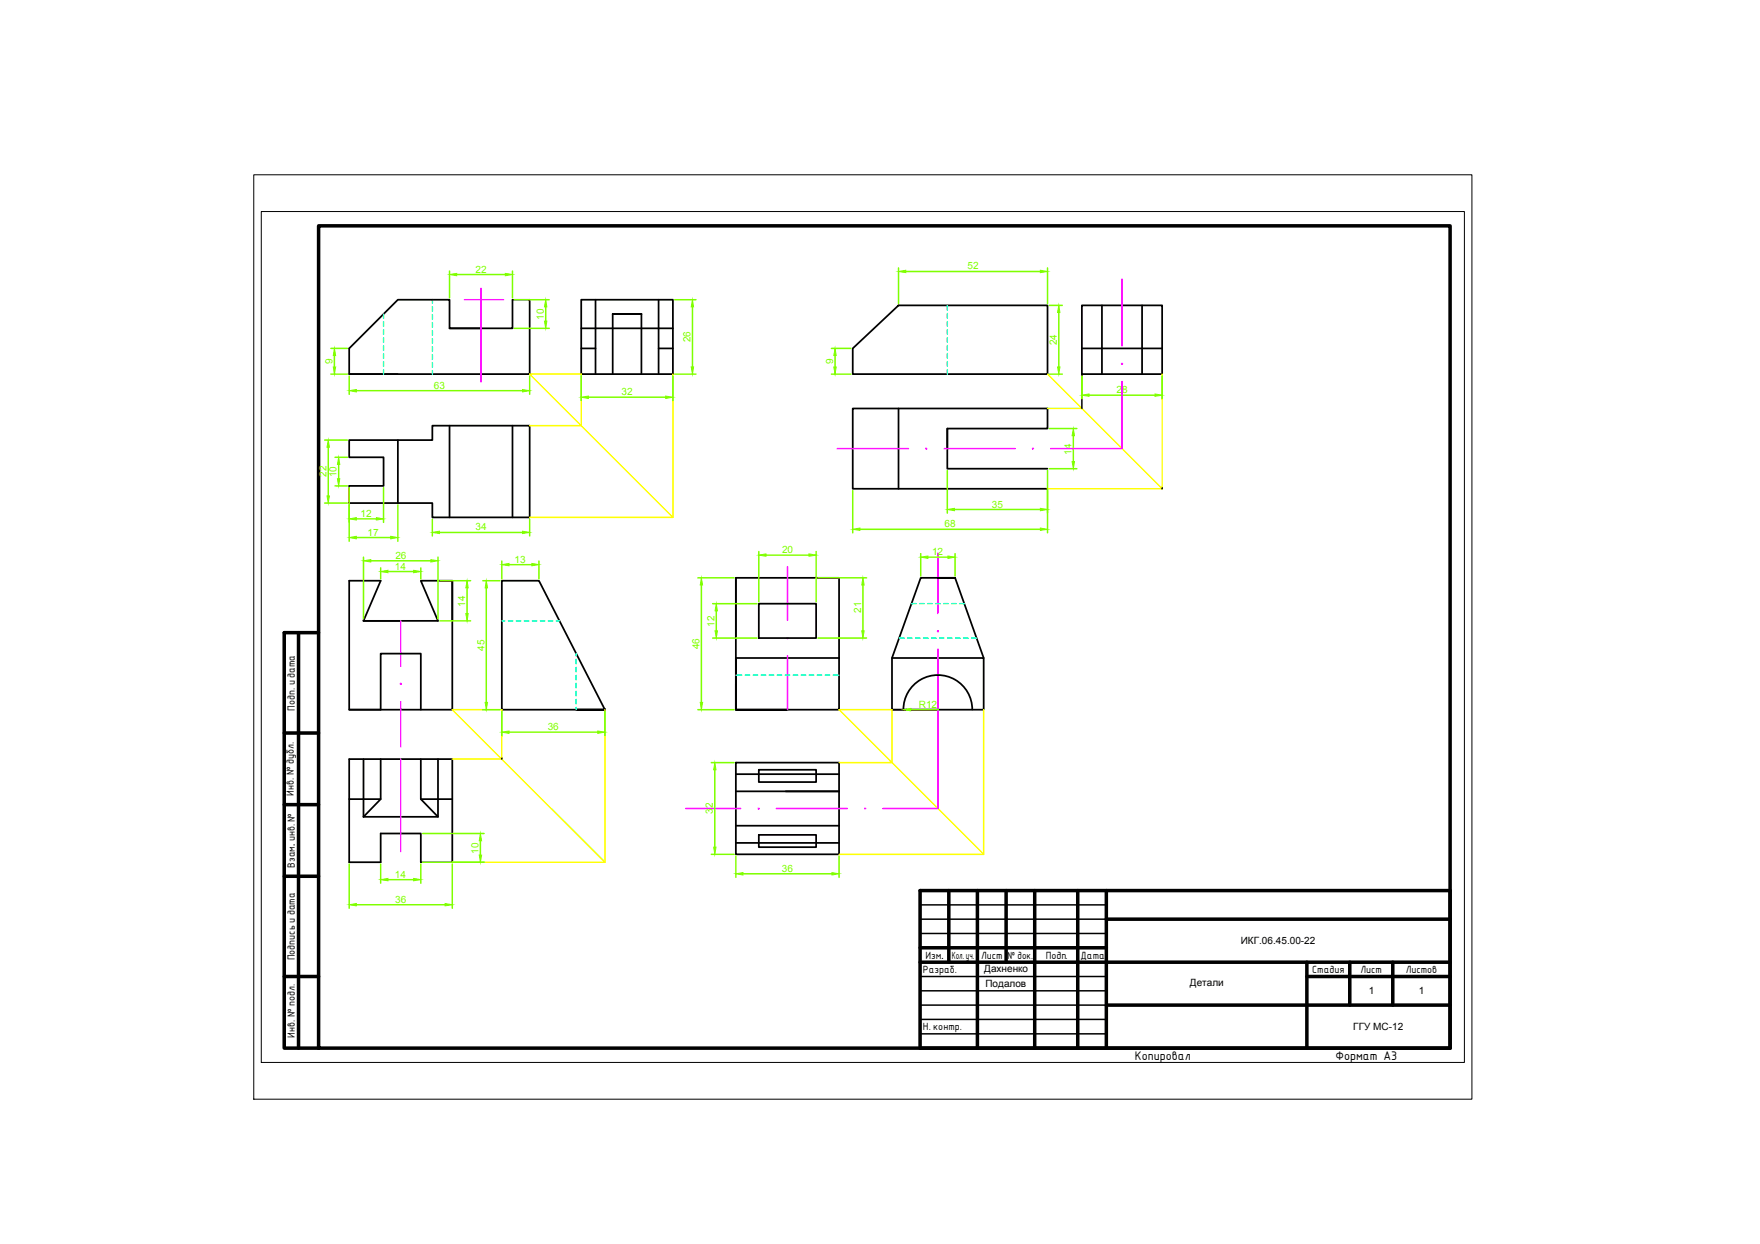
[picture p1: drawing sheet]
<svg xmlns="http://www.w3.org/2000/svg" width="297mm" height="210mm" viewBox="0 0 297 210" stroke-linecap="round" stroke-linejoin="round" font-family="sans-serif">
<!-- layer: 0 -->
<path d="M42.8 29.5h205.6v156h-205.6zM44.1 35.7h203v143.6h-203z" fill="none" stroke="#000" stroke-width=".17"/>
<g fill="none" stroke="#000" stroke-width=".59">
<path d="M53.8 38.1h190.9v138.8h-190.9zM50.4 106.8v70.1M53.8 106.8h-5.8v70.1h5.8M48 123.7h5.8M48 135.8h5.8M48 147.9h5.8M155.3 150.3h89.4v26.6h-89.4zM155.3 159.9h31.4M160.1 150.3v12.1M165 150.3v26.6M169.8 150.3v12.1M174.6 150.3v26.6"/>
<path d="M181.9 150.3v26.6M186.7 155.1h58M186.7 150.3v26.6M48 164.8h5.8M155.3 162.4h89.4M186.7 169.6h58M220.6 164.8h24.1M220.6 162.4v14.5M227.8 162.4v7.2M235.1 162.4v7.2"/>
</g>
<path d="M53.8 106.8v70.1" fill="none" stroke="#000" stroke-width=".3"/>
<g fill="none" stroke="#000" stroke-width=".25">
<path d="M86.5 50.6h2.9M182.6 63.1v5.8M58.9 82v2.9M196.1 82.5h.1M61.3 104.8h.1M102.1 119.7h.1M150.5 119.7h7.8M84.7 128.1h.1M71 145.5h5.3M155.3 152.7h31.4M155.3 155.1h31.4M155.3 157.5h31.4"/>
<path d="M155.3 164.8h31.4M155.3 167.2h31.4M155.3 169.6h31.4M155.3 172h31.4M155.3 174.4h31.4"/>
</g>
<g fill="none" stroke="#000" stroke-width=".3">
<path d="M75.9 55.4h5.3M86.5 50.6v4.8h-10.6v-4.8h-8.8l-8.2 8.2v4.3h30.5v-12.5M98.1 50.6h15.5v12.5h-15.5zM98.1 55.4h15.5M98.1 58.8h2.4M100.5 50.6v12.5M103.4 53h4.9h-4.9v10.1M108.3 53v10.1M111.2 58.8h2.4M111.2 50.6v12.5M143.9 58.8l7.7-7.3h25.2v11.6h-32.9zM182.6 51.5h13.5v11.6h-13.5z"/>
<path d="M182.6 58.8h13.5M186 51.5v11.6M192.8 51.5v11.6M58.9 63.1h8.2M67.1 74.3v10.6M75.9 71.8v15.5M86.5 71.8v15.5M151.6 68.9v13.6M159.9 72.3v3.4M176.8 79.1h-16.9v-6.8h16.9v-3.4h-32.9v13.6h32.9M58.9 82h5.8v-4.8h-5.8v-2.9h14.1v-2.5h16.4v15.5h-16.4v-2.4h-14.1M76.3 98v21.7h-17.4v-21.7h5.3l-2.9 6.8h12.6l-2.9-6.8h5.3v6.8"/>
<path d="M84.7 98h6.3l11.1 21.7h-17.4zM124.2 97.5v10.2M158.3 97.5h2.9h-5.8l-4.9 13.5M161.2 97.5l4.8 13.5M58.9 119.7h5.3v-9.4h6.8v9.4M61.3 104.8h6.3M102.1 119.7h-4.9h4.9M124.2 115.4v4.3M128.1 101.9h9.6v5.8h-9.6zM141.6 111h-17.4v8.7h17.4v-22.2h-17.4v22.2h8.7M150.5 111h15.5v8.7h-15.5zM152.5 119.7a5.8 5.8 0 0 1 5.8-5.8 5.8 5.8 0 0 1 5.8 5.8"/>
<path d="M58.9 134.8h5.3M61.3 128.1v9.7M64.2 128.1v6.7l-2.9 3M71 128.1v6.7l2.9 3M71 134.8h5.3M73.9 128.1v9.7h-12.6M124.2 128.7h17.4v15.5h-17.4zM124.2 130.6h17.4M124.2 133.5h17.4M124.2 139.3h17.4M128.1 129.9h9.6v2.1h-9.6zM71 145.5v-4.9h-6.8v4.9h-5.3v-17.4h17.4v17.4"/>
<path d="M124.2 142.2h17.4M128.1 140.9h9.6v2h-9.6z"/>
</g>
<g fill="none" stroke="#00ffbf" stroke-width=".25">
<path d="M64.7 53v.7M64.7 54.3v.8M64.7 55.7v.7M64.7 57v.7M64.7 58.4v.7M64.7 59.7v.8M73 50.6v.5M73 51.8v.7M73 53.1v.8M73 54.4v.8M73 55.8v.7M73 57.2v.7"/>
<path d="M73 58.5v.8M73 59.8v.8M159.9 51.5v.8M159.9 52.9v.8M159.9 54.3v.7M159.9 55.6v.8M159.9 57v.7M159.9 58.3v.8M159.9 59.7v.7M64.7 61.1v.7M64.7 62.4v.7M73 61.2v.7"/>
<path d="M73 62.6v.5M159.9 61v.8M159.9 62.4v.7M84.7 104.8h.5M85.8 104.8h.8M87.2 104.8h.7M88.5 104.8h.8M89.9 104.8h.7M91.2 104.8h.8M92.5 104.8h.8M93.9 104.8h.5M97.2 110.3v.4"/>
<path d="M97.2 111.3v.7M97.2 112.6v.8M97.2 114v.7M97.2 115.3v.8M97.2 116.7v.7M97.2 118v.8M97.2 119.4v.3M124.2 113.9h1M125.8 113.9h.7M127.1 113.9h.8M128.5 113.9h.7M129.8 113.9h.8"/>
<path d="M131.2 113.9h.7M132.5 113.9h.8M133.9 113.9h.7M135.2 113.9h.8M136.6 113.9h.7M137.9 113.9h.8M139.3 113.9h.7M140.6 113.9h1M151.8 107.7h.8M153.2 107.7h.7M153.8 101.9h.8M154.5 107.7h.8"/>
<path d="M155.2 101.9h.8M155.9 107.7h.7M156.6 101.9h.7M157.2 107.7h.8M157.9 101.9h.8M158.6 107.7h.7M159.3 101.9h.7M159.9 107.7h.8M160.6 101.9h.8M161.3 107.7h.7M162 101.9h.7M162.6 107.7h.8"/>
<path d="M164 107.7h.8"/>
</g>
<path d="M89.4 71.8h8.7v-8.7h-8.7l24.2 24.2M113.6 63.1v24.2M176.8 63.1l19.3 19.4M176.8 68.9h5.8M196.1 63.1v19.4M89.4 87.3h24.2M176.8 82.5h19.3M102.1 119.7v25.8M166 119.7v24.5h-24.4M76.3 128.1h8.4v-8.4h-8.4l25.8 25.8M141.6 128.7h8.9v-9h-8.9l24.4 24.5M76.3 145.5h25.8" fill="none" stroke="#ff0" stroke-width=".25"/>
<g fill="none" stroke="#f0f" stroke-width=".25">
<path d="M78.4 50.6h6.6M81.2 48.7v15.8M189.4 47.1v11.3M141.3 75.7h12M159.3 75.7h12M189.4 64.4v11.3h-12.1M132.9 95.6v9.1M158.3 93.3v10.2M67.6 104.8v7.6M67.6 118.4v7.6M132.9 110.7v9M158.3 109.5v26.9h-9.3"/>
<path d="M67.6 128.1v15.6M115.7 136.4h9.3M131 136.4h12"/>
</g>
<g fill="#f0f" stroke="#f0f" stroke-width=".17">
<circle cx="67.6" cy="115.4" r=".11"/>
<circle cx="132.9" cy="107.7" r=".11"/>
<circle cx="158.3" cy="106.5" r=".11"/>
<circle cx="146" cy="136.4" r=".11"/>
<circle cx="128" cy="136.4" r=".11"/>
<circle cx="156.3" cy="75.7" r=".11"/>
<circle cx="174.3" cy="75.7" r=".11"/>
<circle cx="189.4" cy="61.4" r=".11"/>
</g>
<g fill="none" stroke="#7fff00" stroke-width=".25">
<path d="M55.8 58.8h2.8M56.4 60v1.9M75.9 45.7v4.6M77.1 46.3h8.2M86.5 45.7v4.6M86.8 50.6h5.9M86.8 55.4h5.9M92.1 51.8v2.4M113.9 50.6h3.6M116.9 51.8v10.1M140.3 58.8h3.3M140.9 60v1.9"/>
<path d="M151.6 45.2v6M152.9 45.8h22.7M176.8 45.2v6M177.1 51.5h2.2M178.7 52.7v9.2M54.8 74.3h3.8M55.4 75.5v8.2M55.8 63.1h2.8M56.5 77.2h2.1M57.2 78.4v2.4M58.9 63.4v3.1M60.1 65.9h28.1"/>
<path d="M89.4 63.4v3.1M98.1 63.4v4.2M99.3 67h13.1M113.6 63.4v4.2M113.9 63.1h3.6M140.3 63.1h3.3M159.9 79.4v7.2M176.8 79.4v10.5M177.1 63.1h2.2M177.1 72.3h4.6M177.1 79.1h4.6M181.2 73.5v4.4"/>
<path d="M182.6 63.4v3.9M183.8 66.7h11.1M196.1 63.4v3.9M54.8 84.9h3.8M56.5 82h2.1M58.9 82.3v9M60.1 87.6h3.4M60.1 90.7h5.8M61.3 94v10.4M62.6 94.6h10.1M64.2 95.8v1.9M64.7 82.3v5.8"/>
<path d="M65.5 96.4h4.3M67.1 85.2v6.1M71 95.8v1.9M73 87.6v2.8M73.9 94v10.4M74.2 89.8h14M74.2 98h5.2M78.8 99.2v4.3M81.5 98h2.9M82.1 99.2v19.3M84.7 94.7v3M85.9 95.3h3.9"/>
<path d="M89.4 87.6v2.8M91 94.7v3M117.8 97.5h6.1M118.4 98.7v19.8M128.1 93.1v8.4M129.3 93.7h7.2M137.7 93.1v8.4M138 97.5h8.2M143.9 82.8v7.1M145.1 89.3h30.5M145.6 98.7v7.7M155.4 93.4v3.8"/>
<path d="M156.6 94h3.4M161.1 86h14.5M161.2 93.4v3.8M74.2 104.8h5.2M81.5 119.7h2.9M117.8 119.7h6.1M120.3 101.9h7.5M120.3 107.7h7.5M120.9 103.1v3.3M138 107.7h8.2M153.7 119.7h4.7M84.7 120v4.1"/>
<path d="M85.9 123.5h15M102.1 120v4.1M120 128.7h3.9M120.6 129.9v13M58.9 145.8v7.5M60.1 152.7h15M64.2 145.8v3.2M65.5 148.4h4.3M71 145.8v3.2M71.3 140.6h10.4M71.3 145.5h10.4M76.3 145.8v7.5"/>
<path d="M81.1 141.9v2.4M120 144.2h3.9M124.2 144.4v3.6M125.4 147.4h15M141.6 144.4v3.6"/>
</g>
<g fill="#7fff00" stroke="#7fff00" stroke-width=".17">
<path d="M56.4 58.8l.2 1.2h-.4z"/>
<path d="M56.2 61.9h.4l-.2 1.2z"/>
<path d="M58.9 65.9l1.2-.2v.4z"/>
<path d="M88.2 65.7l1.2 .2-1.2 .2z"/>
<path d="M75.9 46.3l1.2-.2v.4z"/>
<path d="M85.3 46.1l1.2 .2-1.2 .2z"/>
<path d="M92.1 50.6l.2 1.2h-.4z"/>
<path d="M91.9 54.2h.4l-.2 1.2z"/>
<path d="M116.9 50.6l.2 1.2h-.4z"/>
<path d="M116.7 61.9h.4l-.2 1.2z"/>
<path d="M98.1 67l1.2-.2v.4z"/>
<path d="M112.4 66.8l1.2 .2-1.2 .2z"/>
<path d="M57.2 77.2l.1 1.2h-.4z"/>
<path d="M56.9 80.8h.4l-.1 1.2z"/>
<path d="M55.4 74.3l.2 1.2h-.4z"/>
<path d="M55.2 83.7h.4l-.2 1.2z"/>
<path d="M58.9 87.6l1.2-.3v.4z"/>
<path d="M63.5 87.3l1.2 .3-1.2 .1z"/>
<path d="M58.9 90.7l1.2-.2v.4z"/>
<path d="M65.9 90.5l1.2 .2-1.2 .2z"/>
<path d="M73 89.8l1.2-.2v.4z"/>
<path d="M88.2 89.6l1.2 .2-1.2 .2z"/>
<path d="M140.9 58.8l.2 1.2h-.4z"/>
<path d="M140.7 61.9h.4l-.2 1.2z"/>
<path d="M151.6 45.8l1.3-.2v.4z"/>
<path d="M175.6 45.6l1.2 .2-1.2 .2z"/>
<path d="M178.7 51.5l.2 1.2h-.4z"/>
<path d="M178.5 61.9h.4l-.2 1.2z"/>
<path d="M182.6 66.7l1.2-.2v.4z"/>
<path d="M194.9 66.5l1.2 .2-1.2 .2z"/>
<path d="M159.9 86l1.2-.2v.4z"/>
<path d="M175.6 85.8l1.2 .2-1.2 .2z"/>
<path d="M143.9 89.3l1.2-.2v.4z"/>
<path d="M175.6 89.1l1.2 .2-1.2 .2z"/>
<path d="M181.2 72.3l.1 1.2h-.4z"/>
<path d="M180.9 77.9h.4l-.1 1.2z"/>
<path d="M61.3 94.6l1.3-.2v.4z"/>
<path d="M72.7 94.4l1.2 .2-1.2 .2z"/>
<path d="M64.2 96.4l1.3-.2v.4z"/>
<path d="M69.8 96.2l1.2 .2-1.2 .2z"/>
<path d="M78.8 98l.2 1.2h-.4z"/>
<path d="M78.6 103.5h.4l-.2 1.3z"/>
<path d="M84.7 95.3l1.2-.2v.4z"/>
<path d="M89.8 95.1l1.2 .2-1.2 .2z"/>
<path d="M84.7 123.5l1.2-.2v.4z"/>
<path d="M100.9 123.3l1.2 .2-1.2 .2z"/>
<path d="M82.1 98l.2 1.2h-.4z"/>
<path d="M81.9 118.5h.4l-.2 1.2z"/>
<path d="M81.1 140.6l.2 1.3h-.4z"/>
<path d="M80.9 144.3h.4l-.2 1.2z"/>
<path d="M64.2 148.4l1.3-.2v.4z"/>
<path d="M69.8 148.2l1.2 .2-1.2 .2z"/>
<path d="M58.9 152.7l1.2-.3v.5z"/>
<path d="M75.1 152.4l1.2 .3-1.2 .2z"/>
<path d="M128.1 93.7l1.2-.2v.4z"/>
<path d="M136.5 93.5l1.2 .2-1.2 .2z"/>
<path d="M120.9 101.9l.2 1.2h-.4z"/>
<path d="M120.7 106.4h.4l-.2 1.3z"/>
<path d="M145.6 97.5l.2 1.2h-.4z"/>
<path d="M145.4 106.4h.4l-.2 1.3z"/>
<path d="M155.4 94l1.2-.2v.4z"/>
<path d="M160 93.8l1.2 .2-1.2 .2z"/>
<path d="M118.4 97.5l.2 1.2h-.4z"/>
<path d="M118.2 118.5h.4l-.2 1.2z"/>
<path d="M152.5 119.7l1.2-.2v.4z"/>
<path d="M124.2 147.4l1.2-.2v.4z"/>
<path d="M140.4 147.2l1.2 .2-1.2 .2z"/>
<path d="M120.6 128.7l.2 1.2h-.4z"/>
<path d="M120.4 142.9h.4l-.2 1.3z"/>
</g>
<g font-size="2">
<text x="191.5" y="178.8">Копировал</text>
<text x="225.4" y="178.8">Формат A3</text>
</g>
<g font-size="1.7" fill="#7fff00">
<text x="80.2" y="46">22</text>
<text x="163.3" y="45.5">52</text>
<text x="91.8" y="54" transform="rotate(-90 91.8 54)">10</text>
<text x="116.6" y="57.8" transform="rotate(-90 116.6 57.8)">26</text>
<text x="178.4" y="58.3" transform="rotate(-90 178.4 58.3)">24</text>
<text x="56.1" y="61.4" transform="rotate(-90 56.1 61.4)">9</text>
<text x="73.2" y="65.6">63</text>
<text x="140.6" y="61.4" transform="rotate(-90 140.6 61.4)">9</text>
<text x="104.9" y="66.7">32</text>
<text x="188.4" y="66.3">28</text>
<text x="180.8" y="76.7" transform="rotate(-90 180.8 76.7)">14</text>
<text x="55.1" y="80.5" transform="rotate(-90 55.1 80.5)">22</text>
<text x="56.8" y="80.6" transform="rotate(-90 56.8 80.6)">10</text>
<text x="60.9" y="87.3">12</text>
<text x="80.2" y="89.5">34</text>
<text x="159.4" y="89">68</text>
<text x="167.4" y="85.6">35</text>
<text x="62" y="90.4">17</text>
<text x="66.7" y="94.3">26</text>
<text x="86.8" y="94.9">13</text>
<text x="132" y="93.3">20</text>
<text x="157.3" y="93.7">12</text>
<text x="66.7" y="96.1">14</text>
<text x="78.5" y="102.3" transform="rotate(-90 78.5 102.3)">14</text>
<text x="120.6" y="105.7" transform="rotate(-90 120.6 105.7)">12</text>
<text x="145.3" y="103.4" transform="rotate(-90 145.3 103.4)">21</text>
<text x="81.8" y="109.8" transform="rotate(-90 81.8 109.8)">45</text>
<text x="118.1" y="109.5" transform="rotate(-90 118.1 109.5)">46</text>
<text x="155.1" y="119.4">R12</text>
<text x="92.4" y="123.2">36</text>
<text x="120.3" y="137.4" transform="rotate(-90 120.3 137.4)">32</text>
<text x="66.7" y="148.1">14</text>
<text x="80.8" y="144" transform="rotate(-90 80.8 144)">10</text>
<text x="132" y="147.1">36</text>
<text x="66.7" y="152.3">36</text>
</g>
<g font-size="1.7">
<text x="49.8" y="119.9" transform="rotate(-90 49.8 119.9)">Подп. и дата</text>
<text x="49.6" y="134.2" transform="rotate(-90 49.6 134.2)">Инв. № дубл.</text>
<text x="49.8" y="142.7" transform="rotate(-90 49.8 142.7)">.</text>
<text x="49.8" y="146.4" transform="rotate(-90 49.8 146.4)">Взам. инв. №</text>
<text x="156.2" y="161.7">Изм..</text>
<text x="160.6" y="161.7">Кол. уч.</text>
<text x="165.6" y="161.7">Лист</text>
<text x="170.1" y="161.7">№ док.</text>
<text x="176.5" y="161.7">Подп.</text>
<text x="182.4" y="161.9">Дата</text>
<text x="209.4" y="159.3">ИКГ.06.45.00-22</text>
<text x="49.8" y="162" transform="rotate(-90 49.8 162)">Подпись и дата</text>
<text x="155.8" y="164.2">Разраб.</text>
<text x="166.1" y="164">Дахненко</text>
<text x="166.3" y="166.5">Подалов</text>
<text x="200.8" y="166.4">Детали</text>
<text x="221.5" y="164.2">Стадия</text>
<text x="229.6" y="164.2">Лист</text>
<text x="231" y="167.8">1</text>
<text x="237.2" y="164.2">Листов</text>
<text x="239.5" y="167.8">1</text>
<text x="155.8" y="173.8">Н. контр.</text>
<text x="228.4" y="173.8">ГГУ МС-12</text>
<text x="49.8" y="175.1" transform="rotate(-90 49.8 175.1)">Инв. № подл.</text>
</g>
</svg>
